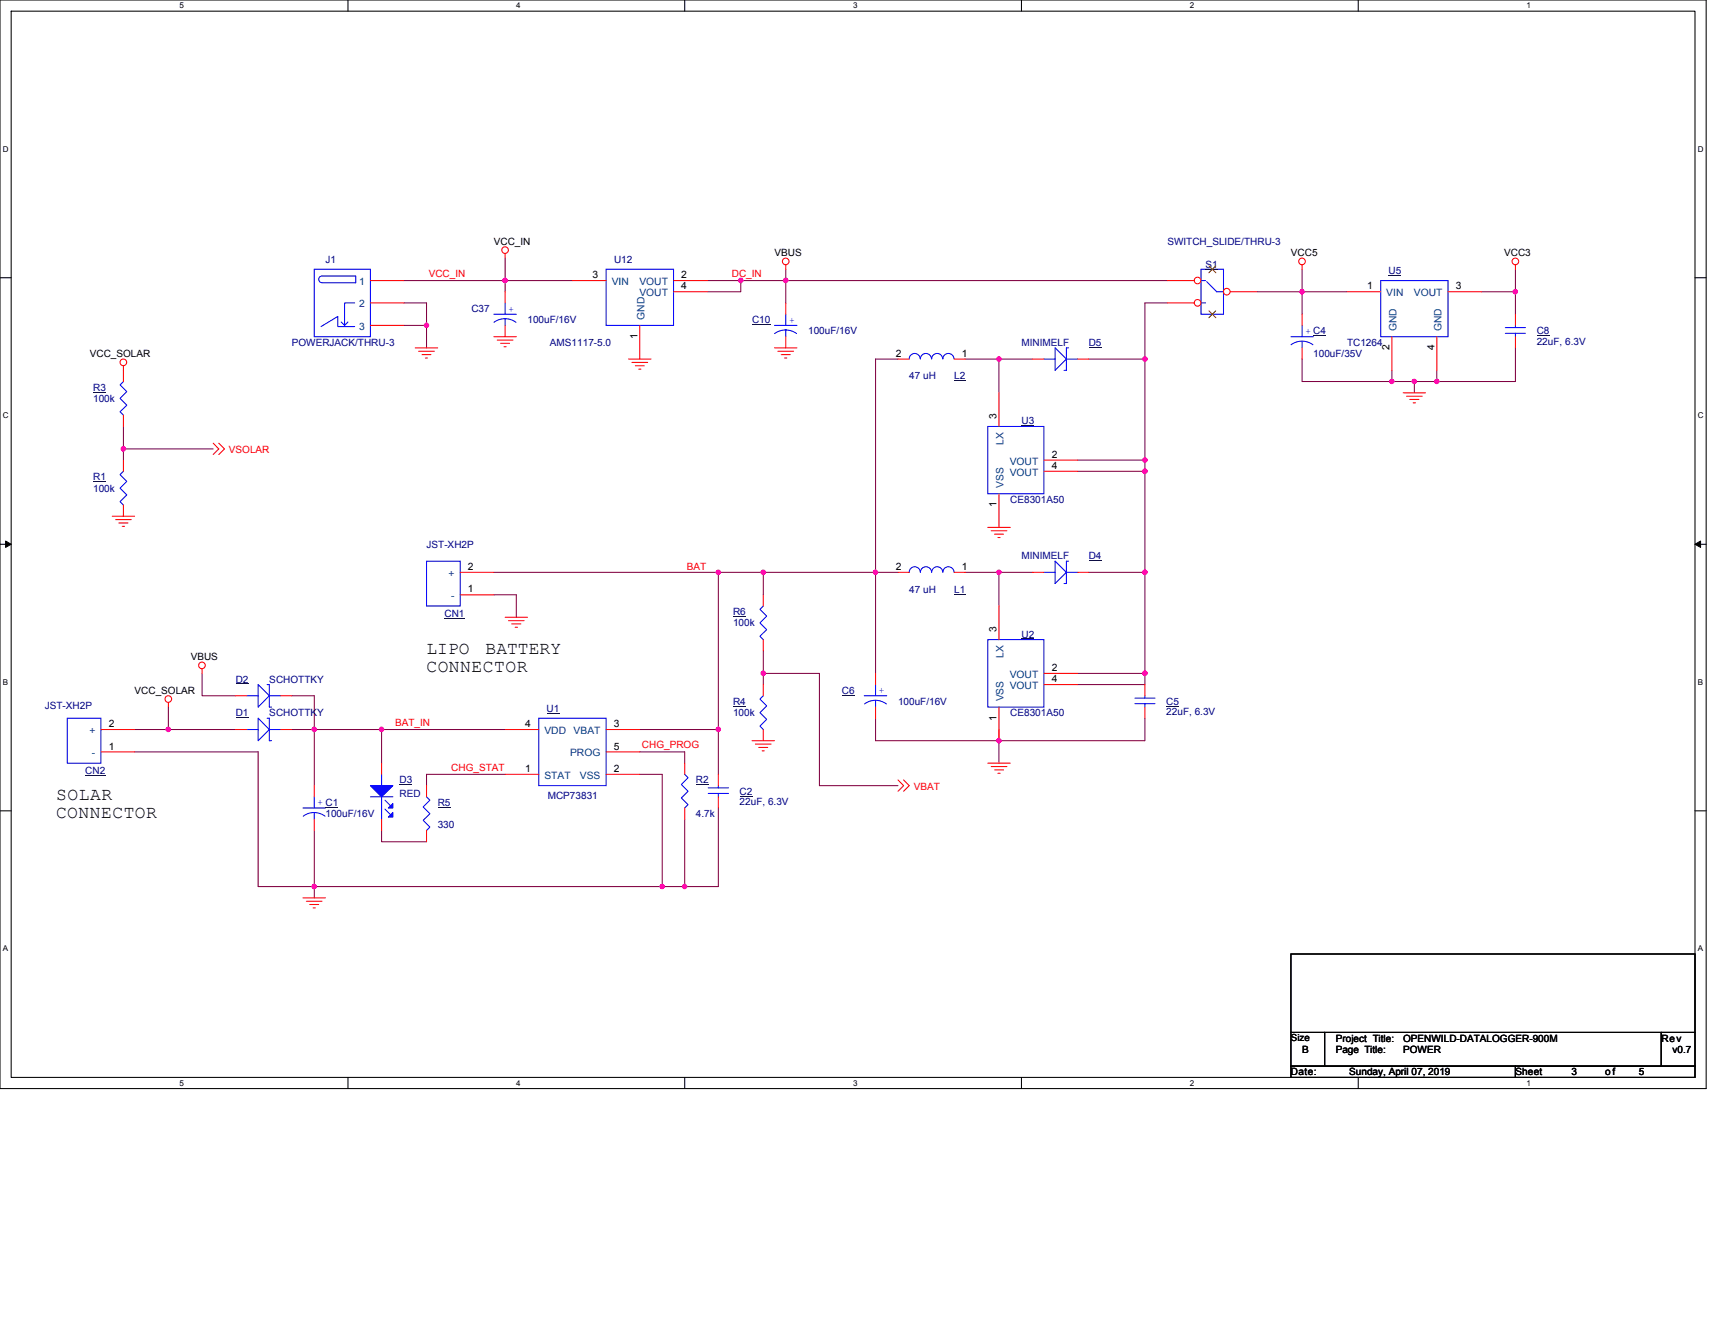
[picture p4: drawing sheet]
<svg xmlns="http://www.w3.org/2000/svg" width="279mm" height="216mm" viewBox="0 0 279 216" stroke-linecap="round" stroke-linejoin="round" font-family="sans-serif">
<path d="M0 0h278v177.4h-278zM1.8 1.8h274.3v173.8h-274.3z" fill="none" stroke="#000" stroke-width=".17"/>
<g fill="#fff">
<path d="M29.3 .2h.7v1.5h-.7z"/>
<path d="M29.3 175.7h.7v1.5h-.7z"/>
</g>
<path d="M56.7 0v1.8M56.7 175.6v1.8" fill="none" stroke="#000" stroke-width=".17"/>
<g fill="#fff">
<path d="M84.1 .2h.7v1.5h-.7z"/>
<path d="M84.1 175.7h.7v1.5h-.7z"/>
</g>
<path d="M111.5 0v1.8M111.5 175.6v1.8" fill="none" stroke="#000" stroke-width=".17"/>
<g fill="#fff">
<path d="M139 .2h.7v1.5h-.7z"/>
<path d="M139 175.7h.7v1.5h-.7z"/>
</g>
<path d="M166.4 0v1.8M166.4 175.6v1.8" fill="none" stroke="#000" stroke-width=".17"/>
<g fill="#fff">
<path d="M193.8 .2h.8v1.5h-.8z"/>
<path d="M193.8 175.7h.8v1.5h-.8z"/>
</g>
<path d="M221.3 0v1.8M221.3 175.6v1.8" fill="none" stroke="#000" stroke-width=".17"/>
<g fill="#fff">
<path d="M248.7 .2h.7v1.5h-.7z"/>
<path d="M248.7 175.7h.7v1.5h-.7z"/>
<path d="M.5 23.5h.9v1.5h-.9z"/>
<path d="M276.6 23.5h1v1.5h-1z"/>
<path d="M.5 67h.9v1.4h-.9z"/>
<path d="M276.6 67h1v1.4h-1z"/>
</g>
<path d="M0 45.3h1.8M276.1 45.3h1.9" fill="none" stroke="#000" stroke-width=".17"/>
<g fill="#fff">
<path d="M.5 110.4h.8v1.5h-.8z"/>
<path d="M276.6 110.4h.9v1.5h-.9z"/>
</g>
<path d="M0 88.7h1.8M276.1 88.7h1.9" fill="none" stroke="#000" stroke-width=".17"/>
<path d="M.9 88.2l.9 .5-.9 .5zM276.1 88.7l1-.5v1z" fill="#000" stroke="#000" stroke-width=".16"/>
<g fill="#fff">
<path d="M.5 153.8h.8v1.5h-.8z"/>
<path d="M276.6 153.8h.9v1.5h-.9z"/>
</g>
<path d="M0 132.1h1.8M276.1 132.1h1.9M210.3 155.4h65.8v12.8h-65.8zM210.3 168.2h5.5v5.5h-5.5zM210.3 173.7h36.6v1.9h-36.6zM215.8 168.2h54.9v5.5h-54.9zM246.9 173.7h29.2v1.9h-29.2zM270.7 168.2h5.4v5.5h-5.4z" fill="none" stroke="#000" stroke-width=".17"/>
<g fill="none" stroke="#800040" stroke-width=".17">
<path d="M65.8 49.4h3.7v3.6M65.8 53h3.7v3.7M65.8 45.7h16.5M82.3 45.7v1.8M82.3 45.7h11M82.3 42.1v3.6M115.2 45.7h5.5M120.7 45.7v1.8h-5.5M120.7 45.7h7.3M128 45.7h62.2M128 45.7v3.7M128 43.9v1.8"/>
<path d="M146.3 58.5h-3.7v51.2M157.3 58.5h5.5M162.8 58.5v5.5M162.8 58.5h5.4M177.4 58.5h9.1M186.5 58.5v16.5M190.2 49.4h-3.7v9.1M204.8 47.5h7.3M212.1 47.5h7.4M212.1 47.5v3.7M212.1 58.5v3.7h14.7M212.1 43.9v3.6"/>
<path d="M241.4 47.5h5.5M246.9 47.5v3.7M246.9 56.7v5.5h-12.8M246.9 43.9v3.6M20.1 69.5v3.7h14.6M20.1 73.2v1.8M175.6 76.8h10.9M175.6 75h10.9M186.5 75v1.8M186.5 76.8v16.5M226.8 60.3v1.9M226.8 62.2h3.6"/>
<path d="M230.4 62.2v1.8M230.4 62.2h3.7M234.1 60.3v1.9M80.5 93.3h36.5M80.5 96.9h3.6v3.7M117 93.3v25.6M117 93.3h7.4M124.4 93.3h21.9M124.4 93.3v3.6M157.3 93.3h5.5M162.8 93.3v5.4M162.8 93.3h5.4"/>
<path d="M177.4 93.3h9.1M186.5 93.3v16.4M21.9 118.9h5.5M27.4 118.9h11M27.4 115.2v3.7M32.9 109.7v3.7h5.5M47.5 118.9h3.7M47.5 113.4h3.7v5.5M51.2 118.9v9.1M51.2 118.9h11v5.5M62.2 118.9h20.1M104.2 118.9h12.8"/>
<path d="M117 118.9v7.3M124.4 109.7v1.8M124.4 106.1v3.6h9.1v18.3h12.8M142.6 117v3.7h20.2M162.8 118.9v1.8M175.6 109.7h10.9M186.5 117v3.7h-23.7M186.5 109.7v1.8h-10.9M21.9 122.5h20.2v22h9.1M51.2 135.3v9.2M62.2 135.3v1.9h7.3M82.3 126.2h-12.8v1.8"/>
<path d="M104.2 126.2h3.7v18.3M104.2 122.5h7.3v1.9M111.5 133.5v11M117 131.7v12.8h-5.5M162.8 120.7v3.7M51.2 144.5v1.8M51.2 144.5h56.7M107.9 144.5h3.6"/>
</g>
<g fill="#f0f" stroke="#f0f" stroke-width=".17">
<circle cx="230.4" cy="62.2" r=".35"/>
<circle cx="234.1" cy="62.2" r=".35"/>
<circle cx="128" cy="45.7" r=".36"/>
<circle cx="246.9" cy="47.5" r=".36"/>
<circle cx="226.7" cy="62.2" r=".35"/>
<circle cx="162.7" cy="120.7" r=".35"/>
<circle cx="162.7" cy="93.2" r=".35"/>
<circle cx="186.5" cy="109.7" r=".36"/>
<circle cx="162.7" cy="58.5" r=".36"/>
<circle cx="186.5" cy="75" r=".36"/>
<circle cx="186.5" cy="58.5" r=".36"/>
<circle cx="186.5" cy="93.2" r=".36"/>
<circle cx="186.5" cy="76.8" r=".36"/>
<circle cx="142.6" cy="93.2" r=".35"/>
<circle cx="27.4" cy="118.8" r=".36"/>
<circle cx="117" cy="118.8" r=".36"/>
<circle cx="117" cy="93.2" r=".35"/>
<circle cx="124.3" cy="109.7" r=".36"/>
<circle cx="62.1" cy="118.8" r=".36"/>
<circle cx="51.2" cy="118.8" r=".36"/>
<circle cx="111.5" cy="144.4" r=".35"/>
<circle cx="107.9" cy="144.4" r=".35"/>
<circle cx="51.2" cy="144.4" r=".35"/>
<circle cx="124.3" cy="93.2" r=".35"/>
<circle cx="20.1" cy="73.1" r=".36"/>
<circle cx="212.1" cy="47.5" r=".35"/>
<circle cx="69.5" cy="53" r=".35"/>
<circle cx="82.3" cy="45.7" r=".36"/>
<circle cx="120.7" cy="45.7" r=".36"/>
</g>
<g fill="none" stroke="#f00" stroke-width=".17">
<path d="M20.1 59.6v2.6M60.3 45.7h5.5M60.3 49.4h5.5M60.3 53h5.5M67.6 56.7h3.7M68.2 57.2h2.6M68.7 57.8h1.5M69.3 58.3h.4M80.5 54.9h3.6M81 55.4h2.6M81.6 55.9h1.4M82.1 56.5h.4"/>
<path d="M82.3 47.5v1.9M82.3 53v1.9M82.3 41.3v.8M93.3 45.7h5.4M102.4 58.5h3.7M103 59.1h2.5M103.5 59.6h1.5M104.2 53v5.5M109.7 45.7h5.5M109.7 47.5h5.5M126.2 56.7h3.6M126.7 57.2h2.6"/>
<path d="M127.3 57.8h1.4M127.8 58.3h.4M128 43.2v.7M128 49.4v1.8M128 54.9v1.8M168.2 58.5h1.9M175.6 58.5h1.8M212.1 43.2v.7M219.5 47.5h5.4M226.8 54.9v5.4M234.1 54.9v5.4M235.9 47.5h5.5"/>
<path d="M246.9 43.2v.7M246.9 51.2v1.8M246.9 54.9v1.8M20.1 75v1.8M20.1 67.6v1.9M34.7 72.2l.9 1-.9 .9M35.6 72.2l1 1-1 .9M104.1 60.2h.3M162.8 64v5.5M170.1 75h5.5M170.1 76.8h5.5M228.6 64h3.6"/>
<path d="M229.2 64.6h2.5M229.7 65.1h1.5M230.2 65.6h.4M18.3 84.1h3.6M18.8 84.7h2.6M19.4 85.2h1.4M19.9 85.8h.4M20.1 82.3v1.8M75 96.9h5.5M75 93.3h5.5M124.4 96.9v1.8M160.9 85.9h3.7"/>
<path d="M161.5 86.5h2.5M162 87h1.5M162.6 87.6h.3M162.8 80.5v5.4M168.2 93.3h1.9M175.6 93.3h1.8M27.4 114.5v.7M32.9 109v.7M82.3 100.6h3.6M82.3 118.9h5.5M82.8 101.1h2.6M83.4 101.7h1.5"/>
<path d="M83.9 102.2h.4M98.7 118.9h5.5M124.4 104.2v1.9M124.4 111.5v1.9M124.4 118.9v1.8M186.5 111.5v1.9M186.5 115.2v1.8M51.2 128v1.8M51.2 133.5v1.8M69.5 128v1.8M69.5 135.3v1.9M82.3 126.2h5.5"/>
<path d="M98.7 126.2h5.5M98.7 122.5h5.5M117 126.2v1.8M117 129.8v1.9M122.5 120.7h3.7M123.1 121.2h2.5M123.6 121.8h1.5M124.2 122.3h.3M146.3 127.1l.9 .9-.9 .9M147.2 127.1l.9 .9-.9 .9M160.9 124.4h3.7M161.5 124.9h2.5"/>
<path d="M162 125.5h1.5M162.6 126h.3M49.4 146.3h3.6M49.9 146.9h2.6M50.5 147.4h1.4M51 147.9h.4"/>
<circle cx="20.1" cy="59" r=".54"/>
<circle cx="82.3" cy="40.8" r=".54"/>
<circle cx="128" cy="42.6" r=".54"/>
<circle cx="212.1" cy="42.6" r=".54"/>
<circle cx="246.9" cy="42.6" r=".54"/>
<circle cx="27.4" cy="113.9" r=".54"/>
<circle cx="32.9" cy="108.4" r=".54"/>
</g>
<g fill="none" stroke="#00f" stroke-width=".17">
<path d="M51.2 43.9h9.1v11h-9.1zM52 45.2l.5-.2h5.5v1.1h-5.5a.58 .58 0 0 1-.5-.9zM52.3 53.2l2.7-1.6v1.6h2.8M55.6 52.5l.5 .5M57.8 49.4h-1.7v3.6l.6-.5M80.5 51.2h3.6M80.5 52.5l1-.5 .8-.1 1.1 .2 .7 .4M82.3 51.9v1.1M82.3 49.4v1.8M98.7 43.9h11v9.1h-11zM126.2 53h3.6M126.2 54.4l1-.5 .8-.1 1.1 .2 .7 .4"/>
<path d="M128 53.8v1.1M128 51.2v1.8M170.1 58.5h1.8M171.9 56.7l1.8 1.8-1.8 1.8zM173.7 58.5h1.9M174.1 56.7h-.4v3.6h-.3M195.7 45.7h.7M195.7 49.4h.7M195.7 43.9h3.6v7.3h-3.6zM196.6 45.9l1.6 1.6h1.1M224.9 45.7h11v9.2h-11zM245.2 54.3h3.3"/>
<path d="M245.2 53.4h3.3M246.9 53v.4M246.9 54.3v.6M20.1 76.8l-.5 .5 1.1 1.1-1.1 1.1 1.1 1.1-1.1 1.1 .5 .6M20.1 62.2l-.5 .5 1.1 1.1-1.1 1.1 1.1 1.1-1.1 1.1 .5 .5M160.9 69.5h9.2v11h-9.2zM69.5 91.4h5.5v7.3h-5.5zM124.4 98.7l-.6 .6 1.1 1.1-1.1 1.1 1.1 1.1-1.1 1.1 .6 .5M170.1 93.3h1.8M171.9 91.4l1.8 1.9-1.8 1.8zM173.7 93.3h1.9M174.1 91.4h-.4v3.7h-.3"/>
<path d="M87.8 117h10.9v11h-10.9zM124.4 113.4l-.6 .5 1.1 1.1-1.1 1.1 1.1 1.1-1.1 1.1 .6 .6M184.9 114.7h3.3M184.9 113.7h3.3M186.5 113.4v.3M186.5 114.7v.5M49.4 131.7h3.6M49.4 133a2.96 2.96 0 0 1 3.6 0M51.2 132.4v1.1M51.2 129.8v1.9M69.5 129.8l.5 .6-1.1 1.1 1.1 1.1-1.1 1.1 1.1 1.1-.5 .5M115.4 129.3h3.3"/>
<path d="M115.4 128.4h3.3M117 128v.4M117 129.3v.5"/>
</g>
<g fill="none" stroke="#000080" stroke-width=".16">
<path d="M122.5 52.9h3M177.4 56.6h2.1M226.2 44.9h2.1M250.4 54.7h2.1M15.2 78.5h2.1M15.2 63.9h2.1M166.4 69.4h2.1M177.4 91.3h2.1M72.4 100.8h3.3M89 116.2h2.1M119.4 115.1h2.1M119.4 100.5h2.1"/>
<path d="M190 115.1h2.1M53 131.6h2.1M71.3 131.6h2.1M120.5 129.7h2.1"/>
</g>
<path d="M196.4 43.9h2v.1h-2z" fill="#000080"/>
<circle cx="199.9" cy="47.5" r=".54" fill="#fff" stroke="#f00" stroke-width=".17"/>
<path d="M200.4 47.5h4.4" fill="none" stroke="#f00" stroke-width=".17"/>
<circle cx="195.1" cy="45.7" r=".54" fill="#fff" stroke="#f00" stroke-width=".17"/>
<path d="M190.2 45.7h4.4" fill="none" stroke="#f00" stroke-width=".17"/>
<circle cx="195.1" cy="49.3" r=".54" fill="#fff" stroke="#f00" stroke-width=".17"/>
<path d="M190.2 49.4h4.4M197.5 51.2h.1M197.5 43.9h.1M212.1 51.2v1.8M212.1 56.7v1.8M62.2 124.4v1.8M62.2 133.5v1.8M111.5 124.4v1.8M111.5 131.7v1.8" fill="none" stroke="#f00" stroke-width=".17"/>
<path d="M197 43.3l1.1 1.1M197 50.7l1.1 1.1M198.1 43.3l-1.2 1.1M198.1 50.7l-1.2 1.1" fill="none" stroke="#804000" stroke-width=".16"/>
<g fill="none" stroke="#00f" stroke-width=".17">
<path d="M210.3 54.9h3.7M210.3 56.2a2.96 2.96 0 0 1 3.6 0M212.1 55.6v1.1M212.1 53v1.9M148.1 93.2a.9 .9 0 0 1 .9-.8 .9 .9 0 0 1 .9 .8M149.9 93.2a.91 .91 0 0 1 1-.8 .91 .91 0 0 1 .9 .8M151.8 93.2a.91 .91 0 0 1 .9-.9 .91 .91 0 0 1 .9 .9 .91 .91 0 0 1 .9-.9 .91 .91 0 0 1 .9 .9M60.3 129.8h3.7M62.2 126.2v1.8M62.2 129.8v3.7M62.7 130.4l.9 .9M62.7 131.8l.9 1"/>
<path d="M111.5 126.2l.6 .5-1.1 1.1 1.1 1.1-1.1 1.1 1.1 1.1-.6 .6"/>
</g>
<path d="M214 54.7h2M65.1 127.9h2.1M113.4 127.9h2.1" fill="none" stroke="#000080" stroke-width=".16"/>
<g fill="#00f" stroke="#00f" stroke-width=".17">
<path d="M60.3 128h3.7l-1.8 1.8z" fill-rule="evenodd"/>
<path d="M63.3 131.7l.7-.8v.8z" fill-rule="evenodd"/>
<path d="M63.3 133.1l.7-.7v.7z" fill-rule="evenodd"/>
</g>
<path d="M155.4 96.7h1.9v.2h-1.9z" fill="#000080"/>
<path d="M146.3 93.3h1.8M155.4 93.3h1.9M162.8 98.7v5.5M38.4 113.4h1.8M38.4 118.9h1.8M45.7 113.4h1.8M45.7 118.9h1.8M142.6 109.7v1.8M142.6 115.2v1.8M162.8 115.2v5.5M170.1 109.7h5.5M170.1 111.5h5.5" fill="none" stroke="#f00" stroke-width=".17"/>
<g fill="none" stroke="#00f" stroke-width=".17">
<path d="M148.1 58.5a.9 .9 0 0 1 .9-.9 .9 .9 0 0 1 .9 .9M149.9 58.5a.91 .91 0 0 1 1-.9 .91 .91 0 0 1 .9 .9M151.8 58.5a.91 .91 0 0 1 .9-.9 .91 .91 0 0 1 .9 .9 .91 .91 0 0 1 .9-.9 .91 .91 0 0 1 .9 .9M40.2 113.4h1.9M40.2 118.9h1.9M42.1 111.5l1.8 1.9-1.8 1.8zM42.1 117l1.8 1.9-1.8 1.8zM43.5 111.5h.4v3.7h.3M43.5 117h.4v3.7h.3M43.9 113.4h1.8M43.9 118.9h1.8M140.8 113.4h3.7"/>
<path d="M140.8 114.7a2.96 2.96 0 0 1 3.6 0M142.6 114.1v1.1M142.6 111.5v1.9M160.9 104.2h9.2v11h-9.2z"/>
</g>
<path d="M38.4 111.4h2.1M38.4 116.9h2.1M137.2 113.3h2.1M166.4 104.1h2.1" fill="none" stroke="#000080" stroke-width=".16"/>
<path d="M155.4 62h1.9v.1h-1.9z" fill="#000080"/>
<path d="M146.3 58.5h1.8M155.4 58.5h1.9M16.4 118.9h5.5M16.4 122.5h5.5" fill="none" stroke="#f00" stroke-width=".17"/>
<path d="M11 117h5.4v7.4h-5.4z" fill="none" stroke="#00f" stroke-width=".17"/>
<path d="M13.9 126.4h3.3" fill="none" stroke="#000080" stroke-width=".16"/>
<g fill="#f0f" stroke="#f0f" stroke-width=".17">
<circle cx="230.4" cy="62.2" r=".35"/>
<circle cx="234.1" cy="62.2" r=".35"/>
<circle cx="128" cy="45.7" r=".36"/>
<circle cx="246.9" cy="47.5" r=".36"/>
<circle cx="226.7" cy="62.2" r=".35"/>
<circle cx="162.7" cy="120.7" r=".35"/>
<circle cx="162.7" cy="93.2" r=".35"/>
<circle cx="186.5" cy="109.7" r=".36"/>
<circle cx="162.7" cy="58.5" r=".36"/>
<circle cx="186.5" cy="75" r=".36"/>
<circle cx="186.5" cy="58.5" r=".36"/>
<circle cx="186.5" cy="93.2" r=".36"/>
<circle cx="186.5" cy="76.8" r=".36"/>
<circle cx="142.6" cy="93.2" r=".35"/>
<circle cx="27.4" cy="118.8" r=".36"/>
<circle cx="117" cy="118.8" r=".36"/>
<circle cx="117" cy="93.2" r=".35"/>
<circle cx="124.3" cy="109.7" r=".36"/>
<circle cx="62.1" cy="118.8" r=".36"/>
<circle cx="51.2" cy="118.8" r=".36"/>
<circle cx="111.5" cy="144.4" r=".35"/>
<circle cx="107.9" cy="144.4" r=".35"/>
<circle cx="51.2" cy="144.4" r=".35"/>
<circle cx="124.3" cy="93.2" r=".35"/>
<circle cx="20.1" cy="73.1" r=".36"/>
<circle cx="212.1" cy="47.5" r=".35"/>
<circle cx="69.5" cy="53" r=".35"/>
<circle cx="82.3" cy="45.7" r=".36"/>
<circle cx="120.7" cy="45.7" r=".36"/>
</g>
<g font-size="2.9">
<text x="69.5" y="106.6">LIPO</text>
<text x="79.1" y="106.6">BATTERY</text>
<text x="69.5" y="109.5">CONNECTOR</text>
<text x="9.1" y="130.3">SOLAR</text>
<text x="9.1" y="133.3">CONNECTOR</text>
</g>
<g font-size="1.7" fill="#004080">
<text x="58.5" y="46.5">1</text>
<text x="99.7" y="46.5">VIN</text>
<text x="104.2" y="46.5">VOUT</text>
<text x="58.5" y="50.1">2</text>
<text x="58.5" y="53.8">3</text>
<text x="104.2" y="48.3">VOUT</text>
<text x="105" y="52.1" transform="rotate(-90 105 52.1)">GND</text>
<text x="225.8" y="48.3">VIN</text>
<text x="227.5" y="54" transform="rotate(-90 227.5 54)">GND</text>
<text x="230.3" y="48.3">VOUT</text>
<text x="234.8" y="54" transform="rotate(-90 234.8 54)">GND</text>
<text x="163.5" y="72.5" transform="rotate(-90 163.5 72.5)">LX</text>
<text x="164.5" y="75.7">VOUT</text>
<text x="164.5" y="77.5">VOUT</text>
<text x="163.5" y="79.5" transform="rotate(-90 163.5 79.5)">VSS</text>
<text x="73.1" y="94">+</text>
<text x="73.5" y="97.7">-</text>
<text x="163.5" y="107.2" transform="rotate(-90 163.5 107.2)">LX</text>
<text x="164.5" y="110.5">VOUT</text>
<text x="164.5" y="112.3">VOUT</text>
<text x="14.6" y="119.6">+</text>
<text x="88.7" y="119.6">VDD</text>
<text x="93.5" y="119.6">VBAT</text>
<text x="163.5" y="114.3" transform="rotate(-90 163.5 114.3)">VSS</text>
<text x="15" y="123.3">-</text>
<text x="92.9" y="123.3">PROG</text>
<text x="88.7" y="126.9">STAT</text>
<text x="94.5" y="126.9">VSS</text>
</g>
<g font-size="1.7">
<text x="96.5" y="45.3">3</text>
<text x="111" y="45.3">2</text>
<text x="111" y="47.2">4</text>
<text x="222.7" y="47.2">1</text>
<text x="237.2" y="47.2">3</text>
<text x="103.8" y="55.2" transform="rotate(-90 103.8 55.2)">1</text>
<text x="145.9" y="58.1">2</text>
<text x="156.7" y="58.1">1</text>
<text x="226.4" y="57.1" transform="rotate(-90 226.4 57.1)">2</text>
<text x="233.7" y="57.1" transform="rotate(-90 233.7 57.1)">4</text>
<text x="162.4" y="68.2" transform="rotate(-90 162.4 68.2)">3</text>
<text x="171.3" y="74.6">2</text>
<text x="171.3" y="76.4">4</text>
<text x="162.4" y="82.7" transform="rotate(-90 162.4 82.7)">1</text>
<text x="76.2" y="92.9">2</text>
<text x="145.9" y="92.9">2</text>
<text x="156.7" y="92.9">1</text>
<text x="76.2" y="96.5">1</text>
<text x="162.4" y="103" transform="rotate(-90 162.4 103)">3</text>
<text x="171.3" y="109.3">2</text>
<text x="171.3" y="111.2">4</text>
<text x="17.7" y="118.5">2</text>
<text x="85.6" y="118.5">4</text>
<text x="100" y="118.5">3</text>
<text x="162.4" y="117.4" transform="rotate(-90 162.4 117.4)">1</text>
<text x="17.7" y="122.1">1</text>
<text x="85.6" y="125.8">1</text>
<text x="100" y="122.1">5</text>
<text x="100" y="125.8">2</text>
</g>
<g font-size="1.6">
<text x="80.5" y="39.9">VCC_IN</text>
<text x="126.2" y="41.7">VBUS</text>
<text x="210.3" y="41.7">VCC5</text>
<text x="245" y="41.7">VCC3</text>
<text x="14.6" y="58.2">VCC_SOLAR</text>
<text x="31.1" y="107.5">VBUS</text>
<text x="21.9" y="113">VCC_SOLAR</text>
<text x="210.3" y="169.7">Size</text>
<text x="212.1" y="171.6">B</text>
<text x="217.6" y="169.7">Project Title:</text>
<text x="217.6" y="171.6">Page Title:</text>
<text x="228.6" y="171.6">POWER</text>
<text x="228.6" y="169.7">OPENWILD-DATALOGGER-900M</text>
<text x="270.7" y="169.7">Rev</text>
<text x="272.5" y="171.6">v0.7</text>
<text x="210.3" y="175.2">Date:</text>
<text x="219.8" y="175.2">Sunday, April 07, 2019</text>
<text x="246.9" y="175.2">Sheet</text>
<text x="256" y="175.2">3</text>
<text x="261.5" y="175.2">of</text>
<text x="267" y="175.2">5</text>
</g>
<g font-size="1.6" fill="#000080">
<text x="190.2" y="39.9">SWITCH_SLIDE/THRU-3</text>
<text x="53" y="42.8">J1</text>
<text x="100" y="42.8">U12</text>
<text x="196.4" y="43.7">S1</text>
<text x="226.2" y="44.6">U5</text>
<text x="76.8" y="50.8">C37</text>
<text x="85.9" y="52.7">100uF/16V</text>
<text x="122.5" y="52.7">C10</text>
<text x="47.5" y="56.3">POWERJACK/THRU-3</text>
<text x="89.6" y="56.3">AMS1117-5.0</text>
<text x="131.7" y="54.5">100uF/16V</text>
<text x="166.4" y="56.3">MINIMELF</text>
<text x="177.4" y="56.3">D5</text>
<text x="214" y="58.2">100uF/35V</text>
<text x="219.5" y="56.3">TC1264</text>
<text x="250.4" y="54.5">C8</text>
<text x="250.4" y="56.2">22uF, 6.3V</text>
<text x="15.2" y="63.6">R3</text>
<text x="15.2" y="65.5">100k</text>
<text x="148.1" y="61.8">47 uH</text>
<text x="155.4" y="61.8">L2</text>
<text x="166.4" y="69.1">U3</text>
<text x="15.2" y="78.3">R1</text>
<text x="15.2" y="80.1">100k</text>
<text x="164.6" y="81.9">CE8301A50</text>
<text x="69.5" y="89.3">JST-XH2P</text>
<text x="166.4" y="91.1">MINIMELF</text>
<text x="177.4" y="91.1">D4</text>
<text x="72.4" y="100.6">CN1</text>
<text x="119.4" y="100.2">R6</text>
<text x="148.1" y="96.6">47 uH</text>
<text x="155.4" y="96.6">L1</text>
<text x="119.4" y="102.1">100k</text>
<text x="166.4" y="103.9">U2</text>
<text x="38.4" y="111.2">D2</text>
<text x="43.9" y="111.2">SCHOTTKY</text>
<text x="137.2" y="113">C6</text>
<text x="7.3" y="115.6">JST-XH2P</text>
<text x="38.4" y="116.7">D1</text>
<text x="43.9" y="116.7">SCHOTTKY</text>
<text x="89" y="116">U1</text>
<text x="119.4" y="114.9">R4</text>
<text x="119.4" y="116.7">100k</text>
<text x="146.3" y="114.9">100uF/16V</text>
<text x="164.6" y="116.7">CE8301A50</text>
<text x="190" y="114.9">C5</text>
<text x="190" y="116.5">22uF, 6.3V</text>
<text x="13.9" y="126.2">CN2</text>
<text x="65.1" y="127.7">D3</text>
<text x="65.1" y="129.9">RED</text>
<text x="71.3" y="131.3">R5</text>
<text x="89.2" y="130.2">MCP73831</text>
<text x="113.4" y="127.7">R2</text>
<text x="120.5" y="129.5">C2</text>
<text x="120.5" y="131.1">22uF, 6.3V</text>
<text x="53" y="133.1">100uF/16V</text>
<text x="71.3" y="135">330</text>
<text x="113.4" y="133.1">4.7k</text>
</g>
<g font-size="1.6" fill="#f00">
<text x="69.8" y="45.1">VCC_IN</text>
<text x="119.2" y="45.1">DC_IN</text>
<text x="37.3" y="73.9">VSOLAR</text>
<text x="111.9" y="92.9">BAT</text>
<text x="64.4" y="118.3">BAT_IN</text>
<text x="73.5" y="125.6">CHG_STAT</text>
<text x="104.6" y="121.9">CHG_PROG</text>
<text x="148.9" y="128.8">VBAT</text>
</g>
<g font-size="1.5" fill="#00f">
<text x="82.8" y="50.8">+</text>
<text x="128.6" y="52.6">+</text>
<text x="212.7" y="54.4">+ C4</text>
<text x="143.2" y="112.9">+</text>
<text x="51.8" y="131.2">+ C1</text>
</g>
<g font-size="1.3">
<text x="29.3" y="1.4">5</text>
<text x="84.1" y="1.4">4</text>
<text x="139" y="1.4">3</text>
<text x="193.8" y="1.4">2</text>
<text x="248.7" y="1.4">1</text>
<text x=".5" y="24.7">D</text>
<text x="276.6" y="24.7">D</text>
<text x=".5" y="68.2">C</text>
<text x="276.6" y="68.2">C</text>
<text x=".5" y="111.6">B</text>
<text x="276.6" y="111.6">B</text>
<text x=".5" y="155">A</text>
<text x="276.6" y="155">A</text>
<text x="29.3" y="176.9">5</text>
<text x="84.1" y="176.9">4</text>
<text x="139" y="176.9">3</text>
<text x="193.8" y="176.9">2</text>
<text x="248.7" y="176.9">1</text>
</g>
</svg>
